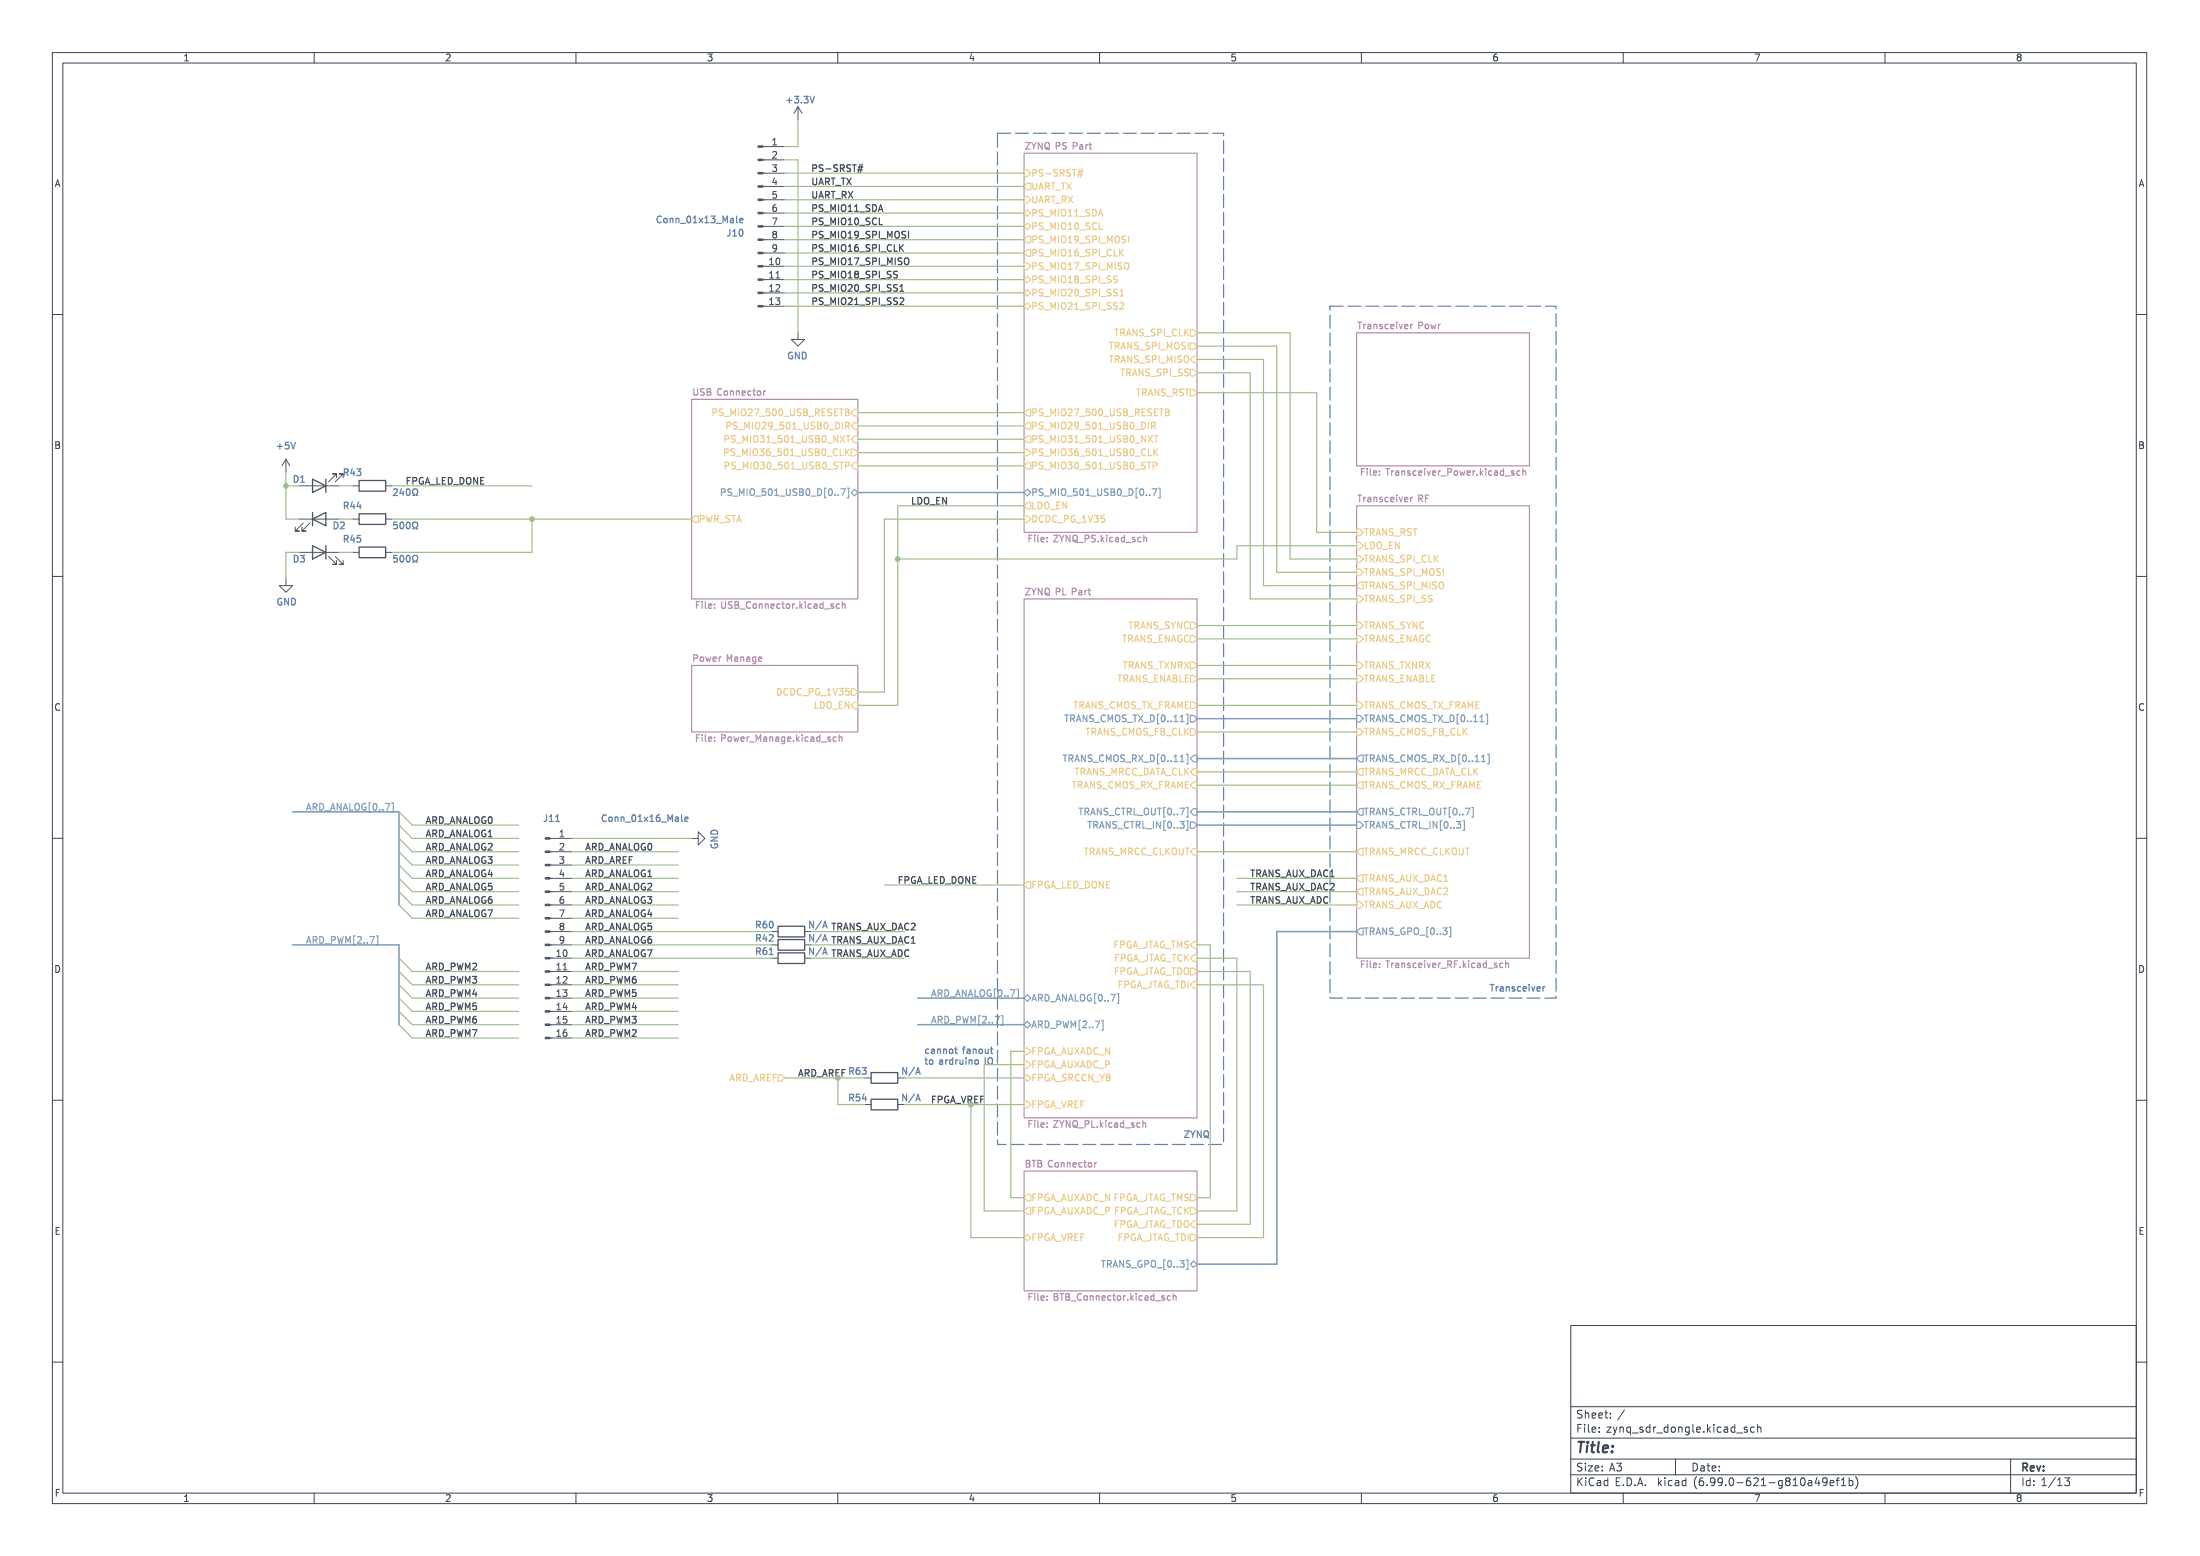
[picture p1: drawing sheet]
<svg xmlns="http://www.w3.org/2000/svg" width="420mm" height="297mm" viewBox="0 0 420 297" stroke-linecap="round" stroke-linejoin="round" font-family="sans-serif">
<g fill="none" stroke="#3b4252" stroke-width=".19">
<path d="M10 10h400v277h-400zM12 12h396v273h-396zM60 10v2M110 10v2M160 10v2M210 10v2M260 10v2M310 10v2M360 10v2M10 60h2M408 60h2M10 110h2"/>
<path d="M408 110h2M10 160h2M408 160h2M10 210h2M408 210h2M300 253h108v32h-108zM10 260h2M300 278.5h108M300 274.5h108M300 268.5h108M308.7 279.3h1l-.5 .6M309.4 279.9l.3 .3v.3l-.3 .3"/>
<path d="M310.2 269.1l-1.2 2M320 278.5v3M331.7 273.6h1.1M333.7 272.5l-.4-.1-.2 .2 .1 .2 .5 .2v.3h-.6M335 272.5l-.4-.1-.3 .3 .2 .6h.5M335.7 272.6l.2-.2 .3 .1 .1 .9M335.7 271.9v1.5M384 278.5v6.5M408 260h2M60 285v2M110 285v2M160 285v2"/>
<path d="M210 285v2M260 285v2M300 281.5h108M310 285v2M345.4 282.7h.5l.1 .9M346 283h-.5a.29 .29 0 0 0-.2 .3 .29 .29 0 0 0 .2 .3l.5-.1M347 282l-.3 1.1h.9M347.4 282.6v1M348.9 282.8l-.2 .2h-.5l-.1-.2 .1-.6 .5-.1 .2 .2a.99 .99 0 0 1-.4 1.3h-.3M349.5 283.1l.7-.1v-.3l-.5-.1-.2 .2 .1 .7h.6M350.7 282.6h.5M351.2 282.1l-.3 .2v1.3"/>
<path d="M351.7 283.6h.8M351.7 282.5l.4-.4v1.5M353.2 282.7l.4-.1 .3 .3-.2 .6h-.5M353.2 282.1v1.5M354.4 281.9a1.73 1.73 0 0 1 0 2.3M360 285v2M393 283.6h.8M394.3 282.1h.9l-.5 .6 .5 .1v.7l-.2 .1-.7-.1"/>
</g>
<g fill="#fff" stroke="#fff" stroke-width=".19">
<path d="M132.1 127h31.7v12.7h-31.7z"/>
<path d="M195.6 29.2h33v72.4h-33z"/>
<path d="M195.6 114.3h33v99.1h-33z"/>
<path d="M195.6 223.6h33v22.8h-33z"/>
<path d="M259.1 63.5h33v25.4h-33z"/>
<path d="M132.1 76.2h31.7v38.1h-31.7z"/>
<path d="M259.1 96.6h33v86.3h-33z"/>
</g>
<g fill="none" stroke="#b48ead" stroke-width=".23">
<path d="M195.6 29.2h33v72.4h-33zM208 27.6h.5M208.4 28.5h.1M132.1 76.2h31.7v38.1h-31.7zM145.8 74.6v.9M146.2 74.6l-.4 .3M259.1 63.5h33v25.4h-33zM274.2 61.9l-.2 .9M274.7 61.9v.9M275.1 61.9l-.4 .3M259.1 96.6h33v86.3h-33zM260 90.1h.4"/>
<path d="M260.6 89.5h-.6v1.2M272.2 95.1h.5M272.2 94.5h.6M288.8 90.3l.3 .1 .1 .1-.2 .2h-.2M288.8 89.9h.3M290.3 89.9h-.4l-.2 .2 .1 .6h.5M290.8 90l.2-.1h.3l.1 .8M290.8 89.5v1.2M133 115.5h.4M133.6 114.9h-.6v1.2M160.3 115.3h-.3l-.3 .2 .1 .6h.5M160.9 115.4l.2-.1h.3v.8"/>
<path d="M160.9 114.9v1.2M195.6 114.3h33v99.1h-33zM196.5 102.8h.4M197.1 102.2h-.6v1.2M207.8 112.7h.5M208 113.5l.3 .1M218.4 102.2v1.2M218.4 102.7l.2-.1h.3l.1 .8M132.1 127h31.7v12.7h-31.7zM145.1 125.4l.3 .1 .1 .2-.6 .1M145.4 126.2l-.3 .1M133 140.9h.4"/>
<path d="M133.6 140.3h-.6v1.2M159.7 140.7h-.3l-.3 .2 .1 .6h.5M160.3 140.8l.1-.1h.3l.1 .8M160.3 140.3v1.2M260 184h.4M260.6 183.4h-.6v1.3M287 183.9h-.3l-.3 .2 .1 .6h.5M287.6 184l.1-.1h.4v.8M287.6 183.4v1.3M196.5 214.5h.4M197.1 213.9h-.6v1.3M218.3 213.9v1.3"/>
<path d="M218.3 214.5l.1-.2 .3 .1 .1 .8M195.6 223.6h33v22.8h-33zM209 221.9v.9M209.4 221.9l-.4 .3M196.5 247.5h.4M197.1 246.9h-.6v1.3M223.5 247.4h-.3l-.3 .2 .1 .6h.5M224.1 247.5l.1-.1h.4v.8M224.1 246.9v1.3"/>
</g>
<g fill="none" stroke="#ebcb8b" stroke-width=".23">
<path d="M195.6 35.6l.6-.6h.6v1.2h-.6zM195.6 37.5h.6l.6 .6-.6 .7h-.6zM195.6 32.4h.6l.6 .7-.6 .6h-.6zM205.8 33.3h.9M205.9 32.8h.9M206.3 32.2l-.4 1.7M206.7 32.2l-.4 1.7M195.6 48.3l.6-.6h.6v1.2h-.6zM195.6 53.4l.6-.7 .6 .7-.6 .6zM195.6 55.9l.6-.6 .6 .6-.6 .7zM195.6 45.8l.6-.7h.6v1.3h-.6zM195.6 58.5l.6-.7 .6 .7-.6 .6z"/>
<path d="M195.6 50.2h.6l.6 .6-.6 .7h-.6zM195.6 40.7l.6-.7 .6 .7-.6 .6zM195.6 43.2l.6-.6 .6 .6-.6 .7zM213.2 52.7h.2M213.3 53.4l.1 .2-.1 .3M213.9 56.5h.7M214 48.1l.5 .8M214 55.5l.2-.3v1.3M214.1 57.8h.4l.1 .3-.8 .9h.8M214.5 47.6l-.7 .7M215.4 50.2a.9 .9 0 0 1 0 1.2M215.5 45.1v1.2"/>
<path d="M136.2 78.7h.4M136.6 78.1h-.4v1.3M163.2 78.1h.6v1.3h-.6l-.6-.6zM196.2 78.1h.6v1.3h-.6l-.6-.6zM222.6 78.1l.6 .1 .1 .2-.3 .3M222.6 78.7h.4M223 78.7l.3 .2v.3l-.7 .2M227.3 70.5h.7l.6 .7-.6 .6h-.7zM227.3 62.9h.7l.6 .6-.6 .7h-.7zM227.3 65.4h.7l.6 .7-.6 .6h-.7zM227.3 74.3h.7l.6 .7-.6 .6h-.7zM228 68h.6v1.3h-.6l-.7-.7z"/>
<path d="M132.7 98.5h.6v1.2h-.6l-.6-.6zM138.4 83.8h.7l.1-.2-.1-.3-.7-.1v1.2M138.5 88.9l.6-.1 .1-.1v-.3l-.7-.2v1.3M138.8 81.3l.6-.1 .1-.2v-.3l-.7-.1v1.3M139.1 85.9l-.2-.2h-.5v1.3M139.1 86.1l-.2 .3h-.5M162.6 85.8h.6l.6 .6-.6 .6h-.6zM163.2 80.7h.6v1.3h-.6l-.6-.7zM163.2 83.2h.6v1.3h-.6l-.6-.6zM163.2 88.3h.6v1.3h-.6l-.6-.7zM195.6 85.8h.6l.6 .6-.6 .6h-.6zM195.6 81.3l.6-.6h.6v1.3h-.6z"/>
<path d="M195.6 98.5h.6l.6 .6-.6 .6h-.6zM195.6 96.6l.6-.7h.6v1.3h-.6zM196.2 88.3h.6v1.3h-.6l-.6-.7zM196.2 83.2h.6v1.3h-.6l-.6-.6zM219.9 81.3l.6-.1 .2-.2-.1-.3-.7-.1v1.3M220.2 88.9l.6-.1 .2-.1-.1-.3-.7-.2v1.3M220.2 81.3l.5 .6M220.4 85.7v1.3M220.4 83.2h.7M220.5 86.2l.6 .8M220.8 83.2v1.2M221.1 85.7l-.7 .7"/>
<path d="M227.3 118.8h.7l.6 .6-.6 .7h-.7zM259.1 118.8h.6l.6 .6-.6 .7h-.6zM259.1 108.6h.6l.6 .7-.6 .6h-.6zM259.1 106.1h.6l.6 .6-.6 .7h-.6zM259.1 113.7h.6l.6 .6-.6 .7h-.6zM259.1 101h.6l.6 .6-.6 .7h-.6zM259.1 103.5h.6l.6 .7-.6 .6h-.6zM259.7 111.2h.6v1.2h-.6l-.6-.6zM162.6 131.5h.6l.6 .6-.6 .7h-.6zM163.2 134h.6v1.3h-.6l-.6-.6zM227.3 121.3h.7l.6 .7-.6 .6h-.7zM227.3 126.4h.7l.6 .6-.6 .7h-.7z"/>
<path d="M227.3 139.1h.7l.6 .6-.6 .7h-.7zM227.3 128.9h.7l.6 .7-.6 .6h-.7zM227.3 134h.7l.6 .7-.6 .6h-.7zM259.1 121.3h.6l.6 .7-.6 .6h-.6zM259.1 128.9h.6l.6 .7-.6 .6h-.6zM259.1 126.4h.6l.6 .6-.6 .7h-.6zM259.1 139.1h.6l.6 .6-.6 .7h-.6zM259.1 134h.6l.6 .7-.6 .6h-.6zM228 149.3h.6v1.2h-.6l-.7-.6zM228 146.7h.6v1.3h-.6l-.7-.6zM259.7 146.7h.6v1.3h-.6l-.6-.6zM259.7 149.3h.6v1.2h-.6l-.6-.6z"/>
<path d="M196.2 168.3h.6v1.3h-.6l-.6-.7zM228 162h.6v1.2h-.6l-.7-.6zM259.1 172.1h.6l.6 .7-.6 .6h-.6zM259.7 162h.6v1.2h-.6l-.6-.6zM259.7 169.6h.6v1.3h-.6l-.6-.7zM259.7 167h.6v1.3h-.6l-.6-.6zM227.3 180.4l.7-.7h.6v1.3h-.6zM227.3 184.8h.7l.6 .7-.6 .6h-.7zM228 182.3h.6v1.3h-.6l-.7-.7zM228 187.4h.6v1.2h-.6l-.7-.6zM148.6 205.1h.6l.7 .7-.7 .6h-.6zM195.6 202.6h.6l.6 .6-.6 .7h-.6z"/>
<path d="M195.6 200.1h.6l.6 .6-.6 .6h-.6zM195.6 210.2h.6l.6 .7-.6 .6h-.6zM195.6 205.8l.6-.7 .6 .7-.6 .6zM195.6 236.3l.6-.7 .6 .7-.6 .6zM196.2 230.5h.6v1.3h-.6l-.6-.6zM196.2 228h.6v1.3h-.6l-.6-.7zM227.3 228h.7l.6 .6-.6 .7h-.7zM227.3 235.6h.7l.6 .7-.6 .6h-.7zM227.3 230.5h.7l.6 .7-.6 .6h-.7zM228 233.1h.6v1.3h-.6l-.7-.7z"/>
</g>
<g fill="none" stroke="#81a1c1" stroke-width=".23">
<path d="M137.8 94l.6-.1 .1-.2v-.3l-.7-.1v1.3M139 94.5l.5 .1M139.5 93.3h-.3l-.2 .3 .1 .3 .4 .1M162.6 94l.6-.6 .6 .6-.6 .7zM195.6 94l.6-.6 .6 .6-.6 .7zM220.1 93.3h.8l-.5 1.3M221.3 93.2h.3v1.8h-.3M203.3 136.5h.8M227.3 136.6h.7l.6 .6-.6 .6h-.7zM259.1 136.6h.6l.6 .6-.6 .6h-.6zM283.8 136.4h.3v1.8h-.3M74.8 153.3h.3v1.8h-.3"/>
<path d="M203 144.1h.8M203.4 144.1v1.3M207.8 156.8h.7M227.3 155l.7-.7h.6v1.3h-.6zM227.3 156.9h.7l.6 .6-.6 .7h-.7zM228 144.2h.6v1.3h-.6l-.7-.7zM259.1 156.9h.6l.6 .6-.6 .7h-.6zM259.7 144.2h.6v1.3h-.6l-.6-.7zM259.7 154.3h.6v1.3h-.6l-.6-.6zM279.4 156.7h.3v1.8h-.3M281.1 154.2h.3v1.8h-.3M284.1 144h.3v1.8h-.3"/>
<path d="M71.8 178.7h.3v1.8h-.3M259.7 177.2h.6v1.3h-.6l-.6-.7zM276.8 177h.3v1.8h-.3M191.2 193.9h.3v1.8h-.3M194.2 188.8h.3v1.8h-.3M195.6 190.5l.6-.6 .6 .6-.6 .7zM195.6 195.6l.6-.6 .6 .6-.6 .7zM210.4 194.8h.3v1.8h-.3M213.3 189.7h.3v1.8h-.3M210.4 240.6h.7M227.3 241.3l.7-.6 .6 .6-.6 .7z"/>
</g>
<g fill="none" stroke="#4c566a" stroke-width=".25">
<path d="M59.7 99.1l2.5-1.3v2.6zM59.7 91.5l2.5 1.2-2.5 1.3zM59.7 97.8v2.6M62.2 91.5v2.5M68.6 91.7h5.1v2.1h-5.1zM68.6 98.1h5.1v2h-5.1zM59.7 104.2l2.5 1.2-2.5 1.3zM62.2 104.2v2.5M68.6 104.4h5.1v2.1h-5.1zM148.6 179.4h5.1v2h-5.1zM148.6 176.8h5.1v2.1h-5.1zM148.6 181.9h5.1v2h-5.1z"/>
<path d="M166.4 209.8h5v2.1h-5zM166.4 204.8h5v2h-5z"/>
</g>
<g fill="none" stroke="#4c566a" stroke-width=".19">
<path d="M146 28h3.9M146 30.5h3.9M146 33.1h3.9M146 35.6h3.9M146 38.1h3.9M152.4 20.4l.8 1.2M152.4 20.4v2.5M152.4 20.4l-.8 1.2M146 50.8h3.9M146 53.4h3.9M146 55.9h3.9M146 58.5h3.9"/>
<path d="M146 40.7h3.9M146 43.2h3.9M146 45.8h3.9M146 48.3h3.9M152.4 63.5v1.3h-1.3l1.3 1.3 1.3-1.3h-1.3M54.6 87.7l-.8 1.2M54.6 87.7v2.5M54.6 87.7l.8 1.2M57.1 92.7h7.7M57.1 99.1h7.7M57.9 99.9l-1.5 1.5h.7h-.7v-.8M59.2 99.9l-1.5 1.5h.7h-.7v-.8"/>
<path d="M64.3 91.2v-.7h-.8h.8l-1.6 1.5M65.5 91.2v-.7h-.7h.7l-1.5 1.5M67.3 92.7h1.3M67.3 99.1h1.3M73.7 92.7h1.2M73.7 99.1h1.2M54.6 110.5v1.3h1.3l-1.3 1.3-1.3-1.3h1.3M57.1 105.4h7.7M62.7 106.2l1.6 1.5h-.8h.8v-.7M64 106.2l1.5 1.5h-.7h.7v-.7M67.3 105.4h1.3M73.7 105.4h1.2"/>
<path d="M105.4 177.8h3.8M105.4 160.1h3.8M105.4 162.6h3.8M105.4 165.1h3.8M105.4 167.7h3.8M105.4 170.2h3.8M105.4 172.8h3.8M105.4 175.3h3.8M132.1 160.1h1.2v1.2l1.3-1.2-1.3-1.3v1.3M147.3 177.8h1.3M153.7 177.8h1.2M105.4 180.4h3.8"/>
<path d="M105.4 182.9h3.8M105.4 185.5h3.8M105.4 188h3.8M105.4 190.5h3.8M105.4 193.1h3.8M105.4 195.6h3.8M105.4 198.2h3.8M147.3 180.4h1.3M147.3 182.9h1.3M153.7 180.4h1.2M153.7 182.9h1.2M165.1 210.9h1.3"/>
<path d="M165.1 205.8h1.3M171.4 210.9h1.3M171.4 205.8h1.3"/>
</g>
<g fill="none" stroke="#5e81ac" stroke-width=".23">
<path d="M141.3 42.5h.5M141.3 41.7h.4l.2 .3-.6 .1M75.2 93.4l.5-.1 .2 .4-.8 .9h.8M75.8 99.7h-.6v.6l.2-.1h.4l.1 .2-.1 .4-.1 .1-.5-.1M76.5 99.8l.2-.1a.68 .68 0 0 1 .4 .6 .68 .68 0 0 1-.4 .6l-.3-.4zM76.7 93.3l-.3 .9h.8M77 93.7v.9M77.7 99.8l.2-.1a.68 .68 0 0 1 .4 .6 .68 .68 0 0 1-.4 .6l-.3-.4zM77.9 93.3a.72 .72 0 0 0 .1 1.3 .79 .79 0 0 0 0-1.3M79.2 93.3l-.4 .4v.3l.3 .3v.3h-.3M79.4 93.3l.4 .4v.3l-.3 .3v.3h.3M75.8 106h-.6v.6l.2-.1 .4 .1 .1 .1-.1 .5-.1 .1-.5-.1"/>
<path d="M76.5 106.1l.2-.1a.68 .68 0 0 1 .4 .7 .68 .68 0 0 1-.4 .6l-.3-.5zM77.7 106.1l.2-.1a.68 .68 0 0 1 .4 .7 .68 .68 0 0 1-.4 .6l-.3-.5zM78.8 107.3h.3v-.3a.54 .54 0 0 1-.3-.7 .54 .54 0 0 1 .8-.2l.2 .6-.3 .3v.3h.3M78.8 100.9h.3v-.2a.54 .54 0 0 1-.3-.7 .54 .54 0 0 1 .8-.3l.2 .6-.3 .4v.2h.3M130.8 156.8h.5M130.8 156h.4l.2 .3-.6 .1M189.3 199.8v1.1l.3 .2M294.7 188.4v.8M295.1 188.4l-.4 .2M188.2 201.9v1.3M188.2 200.3v.8h.3l.2-.1M188.7 200.3v.8"/>
<path d="M188.8 202.1l.2-.2a.43 .43 0 0 1 .5 .4v.5a.42 .42 0 0 1-.4 .4 .42 .42 0 0 1-.4-.4zM189.1 200.3h.5"/>
</g>
<g fill="none" stroke="#4c566a" stroke-width=".23">
<path d="M145.6 38.1h.4M145.6 35.6h.4M145.6 33.1h.4M145.6 30.5h.4M145.6 28h.4M145.6 58.5h.4M145.6 55.9h.4M145.6 53.4h.4M145.6 50.8h.4M145.6 48.3h.4M145.6 45.8h.4M145.6 43.2h.4"/>
<path d="M145.6 40.7h.4M105 177.8h.4M105 175.3h.4M105 172.8h.4M105 170.2h.4M105 167.7h.4M105 165.1h.4M105 162.6h.4M105 160.1h.4M105 198.2h.4M105 195.6h.4M105 193.1h.4"/>
<path d="M105 190.5h.4M105 188h.4M105 185.5h.4M105 182.9h.4M105 180.4h.4"/>
</g>
<g fill="#4c566a" stroke="#4c566a" stroke-width=".23">
<path d="M144.8 58.3h.8v.3h-.8z"/>
<path d="M144.8 55.8h.8v.2h-.8z"/>
<path d="M144.8 53.2h.8v.3h-.8z"/>
<path d="M144.8 50.7h.8v.3h-.8z"/>
<path d="M144.8 48.2h.8v.2h-.8z"/>
<path d="M144.8 45.6h.8v.3h-.8z"/>
<path d="M144.8 43.1h.8v.2h-.8z"/>
<path d="M144.8 40.5h.8v.3h-.8z"/>
<path d="M144.8 38h.8v.3h-.8z"/>
<path d="M144.8 35.5h.8v.2h-.8z"/>
<path d="M144.8 32.9h.8v.3h-.8z"/>
<path d="M144.8 30.4h.8v.2h-.8z"/>
<path d="M144.8 27.8h.8v.3h-.8z"/>
<path d="M104.1 198h.9v.3h-.9z"/>
<path d="M104.1 195.5h.9v.2h-.9z"/>
<path d="M104.1 192.9h.9v.3h-.9z"/>
<path d="M104.1 190.4h.9v.3h-.9z"/>
<path d="M104.1 187.9h.9v.2h-.9z"/>
<path d="M104.1 185.3h.9v.3h-.9z"/>
<path d="M104.1 182.8h.9v.2h-.9z"/>
<path d="M104.1 180.2h.9v.3h-.9z"/>
<path d="M104.1 177.7h.9v.3h-.9z"/>
<path d="M104.1 175.2h.9v.2h-.9z"/>
<path d="M104.1 172.6h.9v.3h-.9z"/>
<path d="M104.1 170.1h.9v.2h-.9z"/>
<path d="M104.1 167.5h.9v.3h-.9z"/>
<path d="M104.1 165h.9v.3h-.9z"/>
<path d="M104.1 162.5h.9v.2h-.9z"/>
<path d="M104.1 159.9h.9v.3h-.9z"/>
</g>
<g fill="none" stroke="#434c5e" stroke-width=".23">
<path d="M163.8 32.4h.9M163.9 31.9h.9M164.3 31.3l-.4 1.7M164.7 31.3l-.4 1.7M171.2 51.8h.2M171.3 52.5l.1 .2-.1 .3M171.9 55.6h.7M172 54.6l.2-.3v1.3M172 47.3l.5 .7M172.1 56.9h.4l.1 .3-.8 .9h.8M172.5 46.7l-.7 .7M173.4 49.3a.9 .9 0 0 1 0 1.2"/>
<path d="M173.5 44.2v1.2"/>
</g>
<path d="M190.5 25.4h43.2v193.1h-43.2v-193.1M254 58.5h43.2v132h-43.2v-132" fill="none" stroke="#5e81ac" stroke-width=".23" stroke-dasharray="2.5 .9"/>
<path d="M163.8 94h31.8M228.6 137.2h30.5M55.9 155h20.3v17.8M228.6 155h30.5M228.6 144.8h30.5M228.6 157.5h30.5M259.1 177.8h-15.3v63.5h-15.2M55.9 180.4h20.3v15.2M175.3 195.6h20.3M175.3 190.5h20.3" fill="none" stroke="#81a1c1" stroke-width=".3"/>
<g fill="none" stroke="#a3be8c" stroke-width=".23">
<path d="M149.9 30.5h2.5v33M149.9 33.1h45.7M149.9 38.1h45.7M149.9 35.6h45.7M152.4 22.9v5.1h-2.5M149.9 58.5h45.7M149.9 53.4h45.7M149.9 50.8h45.7M149.9 48.3h45.7M149.9 55.9h45.7M149.9 40.7h45.7M149.9 43.2h45.7"/>
<path d="M149.9 45.8h45.7M163.8 78.8h31.8M228.6 63.5h17.8v43.2h12.7M228.6 68.6h12.7v43.2h17.8M228.6 71.2h10.2v43.1h20.3M228.6 75h22.9v26.6h7.6M228.6 66.1h15.2v43.2h15.3M54.6 90.2v8.9h2.5M54.6 92.7h2.5M64.8 92.7h2.5M64.8 99.1h2.5M74.9 92.7h26.7"/>
<path d="M74.9 99.1h57.2M101.6 99.1v6.3h-26.7M163.8 86.4h31.8M163.8 88.9h31.8M163.8 83.9h31.8M163.8 81.3h31.8M195.6 99.1h-26.7v33h-5.1M195.6 96.6h-24.2v38.1h-7.6M57.1 105.4h-2.5v5.1M64.8 105.4h2.5M228.6 119.4h30.5M259.1 104.2h-22.9v2.5h-64.8"/>
<path d="M228.6 127h30.5M228.6 122h30.5M228.6 139.7h30.5M228.6 129.6h30.5M228.6 134.7h30.5M76.2 157.5l2.5 2.6h20.4M76.2 155l2.5 2.5h20.4M228.6 147.4h30.5M228.6 149.9h30.5M76.2 162.6l2.5 2.5h20.4M76.2 160.1l2.5 2.5h20.4M76.2 165.1l2.5 2.6h20.4"/>
<path d="M76.2 170.2l2.5 2.6h20.4M76.2 167.7l2.5 2.5h20.4M76.2 172.8l2.5 2.5h20.4M109.2 177.8h38.1M109.2 165.1h20.3M109.2 162.6h20.3M109.2 167.7h20.3M109.2 172.8h20.3M109.2 170.2h20.3M109.2 175.3h20.3M109.2 160.1h22.9M154.9 177.8h17.8"/>
<path d="M168.9 168.9h26.7M228.6 162.6h30.5M236.2 167.7h22.9M236.2 172.8h22.9M236.2 170.2h22.9M76.2 182.9l2.5 2.6h20.4M76.2 193.1l2.5 2.5h20.4M76.2 190.5l2.5 2.6h20.4M76.2 195.6l2.5 2.6h20.4M76.2 188l2.5 2.5h20.4M76.2 185.5l2.5 2.5h20.4M109.2 185.5h20.3"/>
<path d="M109.2 182.9h38.1M109.2 180.4h38.1M109.2 195.6h20.3M109.2 193.1h20.3M109.2 198.2h20.3M109.2 190.5h20.3M109.2 188h20.3M154.9 182.9h17.8M154.9 180.4h17.8M228.6 185.5h10.2v48.2h-10.2M228.6 182.9h7.6v48.3h-7.6M228.6 180.4h2.5v48.2h-2.5"/>
<path d="M228.6 188h12.7v48.3h-12.7M149.9 205.8h15.2M160 205.8v5.1h5.1M172.7 205.8h22.9M172.7 210.9h22.9M185.4 210.9v25.4h10.2M195.6 200.7h-2.6v27.9h2.6M195.6 203.2h-7.6v28h7.6"/>
</g>
<g fill="#a3be8c" stroke="#a3be8c" stroke-width=".19">
<circle cx="54.6" cy="92.7" r=".46"/>
<circle cx="171.4" cy="106.7" r=".46"/>
<circle cx="101.6" cy="99.1" r=".46"/>
</g>
<text font-size="2.8" fill="#3b4252" x="301" y="277.3">Title:</text>
<g font-size="2.1" fill="#3b4252">
<text x="301" y="273.5">File: zynq_sdr_dongle.kicad_sch</text>
<text x="301" y="270.8">Sheet: /</text>
<text x="301" y="280.9">Size: A3</text>
<text x="323" y="280.9">Date:</text>
<text x="386" y="280.9">Rev:</text>
<text x="301" y="283.7">KiCad E.D.A. kicad (6.99.0-621-g810a49ef1b)</text>
<text x="386" y="283.7">Id: 1/13</text>
</g>
<g font-size="1.8" fill="#3b4252">
<text x="35" y="11.7">1</text>
<text x="85" y="11.7">2</text>
<text x="135" y="11.7">3</text>
<text x="185" y="11.7">4</text>
<text x="235" y="11.7">5</text>
<text x="285" y="11.7">6</text>
<text x="335" y="11.7">7</text>
<text x="385" y="11.7">8</text>
<text x="10.3" y="35.7">A</text>
<text x="408.3" y="35.7">A</text>
<text x="10.3" y="85.7">B</text>
<text x="408.3" y="85.7">B</text>
<text x="10.3" y="135.7">C</text>
<text x="408.3" y="135.7">C</text>
<text x="10.3" y="185.7">D</text>
<text x="408.3" y="185.7">D</text>
<text x="10.4" y="235.7">E</text>
<text x="408.4" y="235.7">E</text>
<text x="10.4" y="285.7">F</text>
<text x="35" y="286.7">1</text>
<text x="85" y="286.7">2</text>
<text x="135" y="286.7">3</text>
<text x="185" y="286.7">4</text>
<text x="235" y="286.7">5</text>
<text x="285" y="286.7">6</text>
<text x="335" y="286.7">7</text>
<text x="385" y="286.7">8</text>
<text x="408.4" y="285.7">F</text>
</g>
<g font-size="1.8" fill="#5e81ac">
<text x="150.5" y="19.7">+3.3V</text>
<text x="126" y="42.6">Conn_01x13_Male</text>
<text x="139" y="45.1">J10</text>
<text x="150.3" y="68.6">GND</text>
<text x="53" y="85.8">+5V</text>
<text x="56" y="92.1">D1</text>
<text x="65.7" y="90.8">R43</text>
<text x="63.6" y="101">D2</text>
<text x="65.7" y="97.2">R44</text>
<text x="56" y="107.4">D3</text>
<text x="65.7" y="103.5">R45</text>
<text x="52.8" y="115.6">GND</text>
<text x="103.9" y="156.9">J11</text>
<text x="115.5" y="156.9">Conn_01x16_Male</text>
<text x="137.1" y="162.1" transform="rotate(-90 137.1 162.1)">GND</text>
<text x="144.4" y="179.7">R42</text>
<text x="144.4" y="177.2">R60</text>
<text x="144.4" y="182.3">R61</text>
<text x="284.5" y="189.3">Transceiver</text>
<text x="176.5" y="201.2">cannot fanout</text>
<text x="176.5" y="203.2">to ardruino IO</text>
<text x="172.5" y="205.1">N/A</text>
<text x="162.2" y="210.2">R54</text>
<text x="172.5" y="210.2">N/A</text>
<text x="226.1" y="217.2">ZYNQ</text>
</g>
<g font-size="1.8" fill="#434c5e">
<text x="147.5" y="27.7">1</text>
<text x="147.5" y="30.3">2</text>
<text x="147.5" y="32.8">3</text>
<text x="147.5" y="35.3">4</text>
<text x="154.9" y="35.3">UART_TX</text>
<text x="154.9" y="32.8">PS-SRST#</text>
<text x="147.5" y="37.9">5</text>
<text x="147.5" y="40.4">6</text>
<text x="154.9" y="40.4">PS_MIO11_SDA</text>
<text x="154.9" y="37.9">UART_RX</text>
<text x="147.5" y="43">7</text>
<text x="147.5" y="45.5">8</text>
<text x="154.9" y="45.5">PS_MIO19_SPI_MOSI</text>
<text x="154.9" y="43">PS_MIO10_SCL</text>
<text x="147" y="50.6">10</text>
<text x="147" y="53.1">11</text>
<text x="147.5" y="48">9</text>
<text x="154.9" y="48">PS_MIO16_SPI_CLK</text>
<text x="154.9" y="53.1">PS_MIO18_SPI_SS</text>
<text x="154.9" y="50.6">PS_MIO17_SPI_MISO</text>
<text x="147" y="55.7">12</text>
<text x="147" y="58.2">13</text>
<text x="154.9" y="55.7">PS_MIO20_SPI_SS1</text>
<text x="154.9" y="58.2">PS_MIO21_SPI_SS2</text>
<text x="77.5" y="92.5">FPGA_LED_DONE</text>
<text x="174" y="96.3">LDO_EN</text>
<text x="81.3" y="159.8">ARD_ANALOG1</text>
<text x="81.3" y="157.3">ARD_ANALOG0</text>
<text x="106.8" y="159.8">1</text>
<text x="81.3" y="164.9">ARD_ANALOG3</text>
<text x="81.3" y="167.4">ARD_ANALOG4</text>
<text x="81.3" y="162.3">ARD_ANALOG2</text>
<text x="106.8" y="162.3">2</text>
<text x="106.8" y="164.9">3</text>
<text x="106.8" y="167.4">4</text>
<text x="111.8" y="164.9">ARD_AREF</text>
<text x="111.8" y="162.3">ARD_ANALOG0</text>
<text x="111.8" y="167.4">ARD_ANALOG1</text>
<text x="238.8" y="167.4">TRANS_AUX_DAC1</text>
<text x="81.3" y="170">ARD_ANALOG5</text>
<text x="81.3" y="172.5">ARD_ANALOG6</text>
<text x="106.8" y="170">5</text>
<text x="106.8" y="172.5">6</text>
<text x="111.8" y="170">ARD_ANALOG2</text>
<text x="111.8" y="172.5">ARD_ANALOG3</text>
<text x="171.4" y="168.7">FPGA_LED_DONE</text>
<text x="238.8" y="172.5">TRANS_AUX_ADC</text>
<text x="238.8" y="170">TRANS_AUX_DAC2</text>
<text x="81.3" y="175">ARD_ANALOG7</text>
<text x="106.8" y="175">7</text>
<text x="106.8" y="177.6">8</text>
<text x="111.8" y="177.6">ARD_ANALOG5</text>
<text x="111.8" y="175">ARD_ANALOG4</text>
<text x="154.7" y="179.7">N/A TRANS_AUX_DAC1</text>
<text x="154.7" y="177.2">N/A TRANS_AUX_DAC2</text>
<text x="81.3" y="185.2">ARD_PWM2</text>
<text x="106.3" y="182.7">10</text>
<text x="106.3" y="185.2">11</text>
<text x="106.8" y="180.1">9</text>
<text x="111.8" y="182.7">ARD_ANALOG7</text>
<text x="111.8" y="180.1">ARD_ANALOG6</text>
<text x="111.8" y="185.2">ARD_PWM7</text>
<text x="154.7" y="182.3">N/A TRANS_AUX_ADC</text>
<text x="81.3" y="190.3">ARD_PWM4</text>
<text x="81.3" y="187.7">ARD_PWM3</text>
<text x="106.3" y="187.7">12</text>
<text x="106.3" y="190.3">13</text>
<text x="111.8" y="190.3">ARD_PWM5</text>
<text x="111.8" y="187.7">ARD_PWM6</text>
<text x="81.3" y="197.9">ARD_PWM7</text>
<text x="81.3" y="192.8">ARD_PWM5</text>
<text x="81.3" y="195.4">ARD_PWM6</text>
<text x="106.3" y="192.8">14</text>
<text x="106.3" y="195.4">15</text>
<text x="106.3" y="197.9">16</text>
<text x="111.8" y="197.9">ARD_PWM2</text>
<text x="111.8" y="195.4">ARD_PWM3</text>
<text x="111.8" y="192.8">ARD_PWM4</text>
</g>
<g font-size="1.8" fill="#b48ead">
<text x="196.3" y="28.5">ZYNQ PS Part</text>
<text x="259.8" y="62.8">Transceiver Powr</text>
<text x="132.7" y="75.5">USB Connector</text>
<text x="259.7" y="95.8">Transceiver RF</text>
<text x="261" y="90.8">File: Transceiver_Power.kicad_sch</text>
<text x="197" y="103.5">File: ZYNQ_PS.kicad_sch</text>
<text x="196.3" y="113.6">ZYNQ PL Part</text>
<text x="133.8" y="116.2">File: USB_Connector.kicad_sch</text>
<text x="132.8" y="126.3">Power Manage</text>
<text x="133.9" y="141.6">File: Power_Manage.kicad_sch</text>
<text x="260.8" y="184.8">File: Transceiver_RF.kicad_sch</text>
<text x="197" y="215.3">File: ZYNQ_PL.kicad_sch</text>
<text x="196.1" y="222.8">BTB Connector</text>
<text x="197.2" y="248.3">File: BTB_Connector.kicad_sch</text>
</g>
<g font-size="1.8" fill="#ebcb8b">
<text x="197" y="33.7">PS-SRST#</text>
<text x="197" y="36.2">UART_TX</text>
<text x="197" y="41.3">PS_MIO11_SDA</text>
<text x="197" y="38.8">UART_RX</text>
<text x="197" y="46.4">PS_MIO19_SPI_MOSI</text>
<text x="197" y="43.9">PS_MIO10_SCL</text>
<text x="197" y="48.9">PS_MIO16_SPI_CLK</text>
<text x="197" y="51.5">PS_MIO17_SPI_MISO</text>
<text x="197" y="54">PS_MIO18_SPI_SS</text>
<text x="197" y="56.6">PS_MIO20_SPI_SS1</text>
<text x="197" y="59.1">PS_MIO21_SPI_SS2</text>
<text x="212.7" y="64.2">TRANS_SPI_CLK</text>
<text x="211.8" y="69.3">TRANS_SPI_MISO</text>
<text x="211.8" y="66.7">TRANS_SPI_MOSI</text>
<text x="214" y="71.8">TRANS_SPI_SS</text>
<text x="216.6" y="75.6">TRANS_RST</text>
<text x="137" y="79.4">PS_MIO27_500_USB_RESETB</text>
<text x="140.1" y="82">PS_MIO29_501_USB0_DIR</text>
<text x="197" y="79.4">PS_MIO27_500_USB_RESETB</text>
<text x="197" y="82">PS_MIO29_501_USB0_DIR</text>
<text x="139.6" y="87">PS_MIO36_501_USB0_CLK</text>
<text x="139.7" y="84.5">PS_MIO31_501_USB0_NXT</text>
<text x="139.7" y="89.6">PS_MIO30_501_USB0_STP</text>
<text x="197" y="87">PS_MIO36_501_USB0_CLK</text>
<text x="197" y="89.6">PS_MIO30_501_USB0_STP</text>
<text x="197" y="84.5">PS_MIO31_501_USB0_NXT</text>
<text x="133.5" y="99.7">PWR_STA</text>
<text x="197" y="99.7">DCDC_PG_1V35</text>
<text x="197" y="97.2">LDO_EN</text>
<text x="260.5" y="107.4">TRANS_SPI_CLK</text>
<text x="260.5" y="102.3">TRANS_RST</text>
<text x="260.5" y="104.8">LDO_EN</text>
<text x="260.5" y="109.9">TRANS_SPI_MOSI</text>
<text x="260.5" y="112.4">TRANS_SPI_MISO</text>
<text x="260.5" y="115">TRANS_SPI_SS</text>
<text x="213.8" y="122.6">TRANS_ENAGC</text>
<text x="215.2" y="120.1">TRANS_SYNC</text>
<text x="260.5" y="122.6">TRANS_ENAGC</text>
<text x="260.5" y="120.1">TRANS_SYNC</text>
<text x="212.9" y="130.2">TRANS_ENABLE</text>
<text x="214.2" y="127.7">TRANS_TXNRX</text>
<text x="260.5" y="130.2">TRANS_ENABLE</text>
<text x="260.5" y="127.7">TRANS_TXNRX</text>
<text x="148.7" y="132.8">DCDC_PG_1V35</text>
<text x="155.3" y="135.3">LDO_EN</text>
<text x="204.3" y="135.3">TRANS_CMOS_TX_FRAME</text>
<text x="260.5" y="135.3">TRANS_CMOS_TX_FRAME</text>
<text x="206.9" y="140.4">TRANS_CMOS_FB_CLK</text>
<text x="260.5" y="140.4">TRANS_CMOS_FB_CLK</text>
<text x="204.3" y="148">TRANS_MRCC_DATA_CLK</text>
<text x="260.5" y="148">TRANS_MRCC_DATA_CLK</text>
<text x="204.1" y="150.5">TRANS_CMOS_RX_FRAME</text>
<text x="260.5" y="150.5">TRANS_CMOS_RX_FRAME</text>
<text x="206.5" y="163.2">TRANS_MRCC_CLKOUT</text>
<text x="260.5" y="163.2">TRANS_MRCC_CLKOUT</text>
<text x="197" y="169.6">FPGA_LED_DONE</text>
<text x="260.5" y="170.9">TRANS_AUX_DAC2</text>
<text x="260.5" y="168.3">TRANS_AUX_DAC1</text>
<text x="260.5" y="173.4">TRANS_AUX_ADC</text>
<text x="211.9" y="181">FPGA_JTAG_TMS</text>
<text x="212" y="183.6">FPGA_JTAG_TCK</text>
<text x="211.9" y="186.1">FPGA_JTAG_TDO</text>
<text x="212.8" y="188.6">FPGA_JTAG_TDI</text>
<text x="197" y="203.9">FPGA_AUXADC_P</text>
<text x="197" y="201.3">FPGA_AUXADC_N</text>
<text x="138.9" y="206.4">ARD_AREF</text>
<text x="197" y="206.4">FPGA_SRCCN_Y8</text>
<text x="197" y="211.5">FPGA_VREF</text>
<text x="197" y="231.8">FPGA_AUXADC_PFPGA_JTAG_TCK</text>
<text x="197" y="229.3">FPGA_AUXADC_NFPGA_JTAG_TMS</text>
<text x="197" y="236.9">FPGA_VREF</text>
<text x="211.9" y="234.4">FPGA_JTAG_TDO</text>
<text x="212.8" y="236.9">FPGA_JTAG_TDI</text>
</g>
<g font-size="1.8" fill="#81a1c1">
<text x="139.8" y="94.7">PS_MIO_501_USB0_D[0..7]</text>
<text x="197" y="94.7">PS_MIO_501_USB0_D[0..7]</text>
<text x="204.2" y="137.8">TRANS_CMOS_TX_D[0..11]</text>
<text x="260.5" y="137.8">TRANS_CMOS_TX_D[0..11]</text>
<text x="204" y="145.5">TRANS_CMOS_RX_D[0..11]</text>
<text x="260.5" y="145.5">TRANS_CMOS_RX_D[0..11]</text>
<text x="58.4" y="154.7">ARD_ANALOG[0..7]</text>
<text x="206.6" y="155.6">TRANS_CTRL_OUT[0..7]</text>
<text x="260.5" y="155.6">TRANS_CTRL_OUT[0..7]</text>
<text x="208.6" y="158.2">TRANS_CTRL_IN[0..3]</text>
<text x="260.5" y="158.2">TRANS_CTRL_IN[0..3]</text>
<text x="260.5" y="178.5">TRANS_GPO_[0..3]</text>
<text x="58.4" y="180.1">ARD_PWM[2..7]</text>
<text x="177.8" y="190.3">ARD_ANALOG[0..7]</text>
<text x="197" y="191.2">ARD_ANALOG[0..7]</text>
<text x="177.8" y="195.4">ARD_PWM[2..7]</text>
<text x="197" y="196.3">ARD_PWM[2..7]</text>
<text x="211.1" y="242">TRANS_GPO_[0..3]</text>
</g>
<g font-size="1.8" fill="#a3be8c">
<text x="152.4" y="205.5">ARD_AREF R63</text>
<text x="177.8" y="210.6">FPGA_VREF</text>
</g>
</svg>
